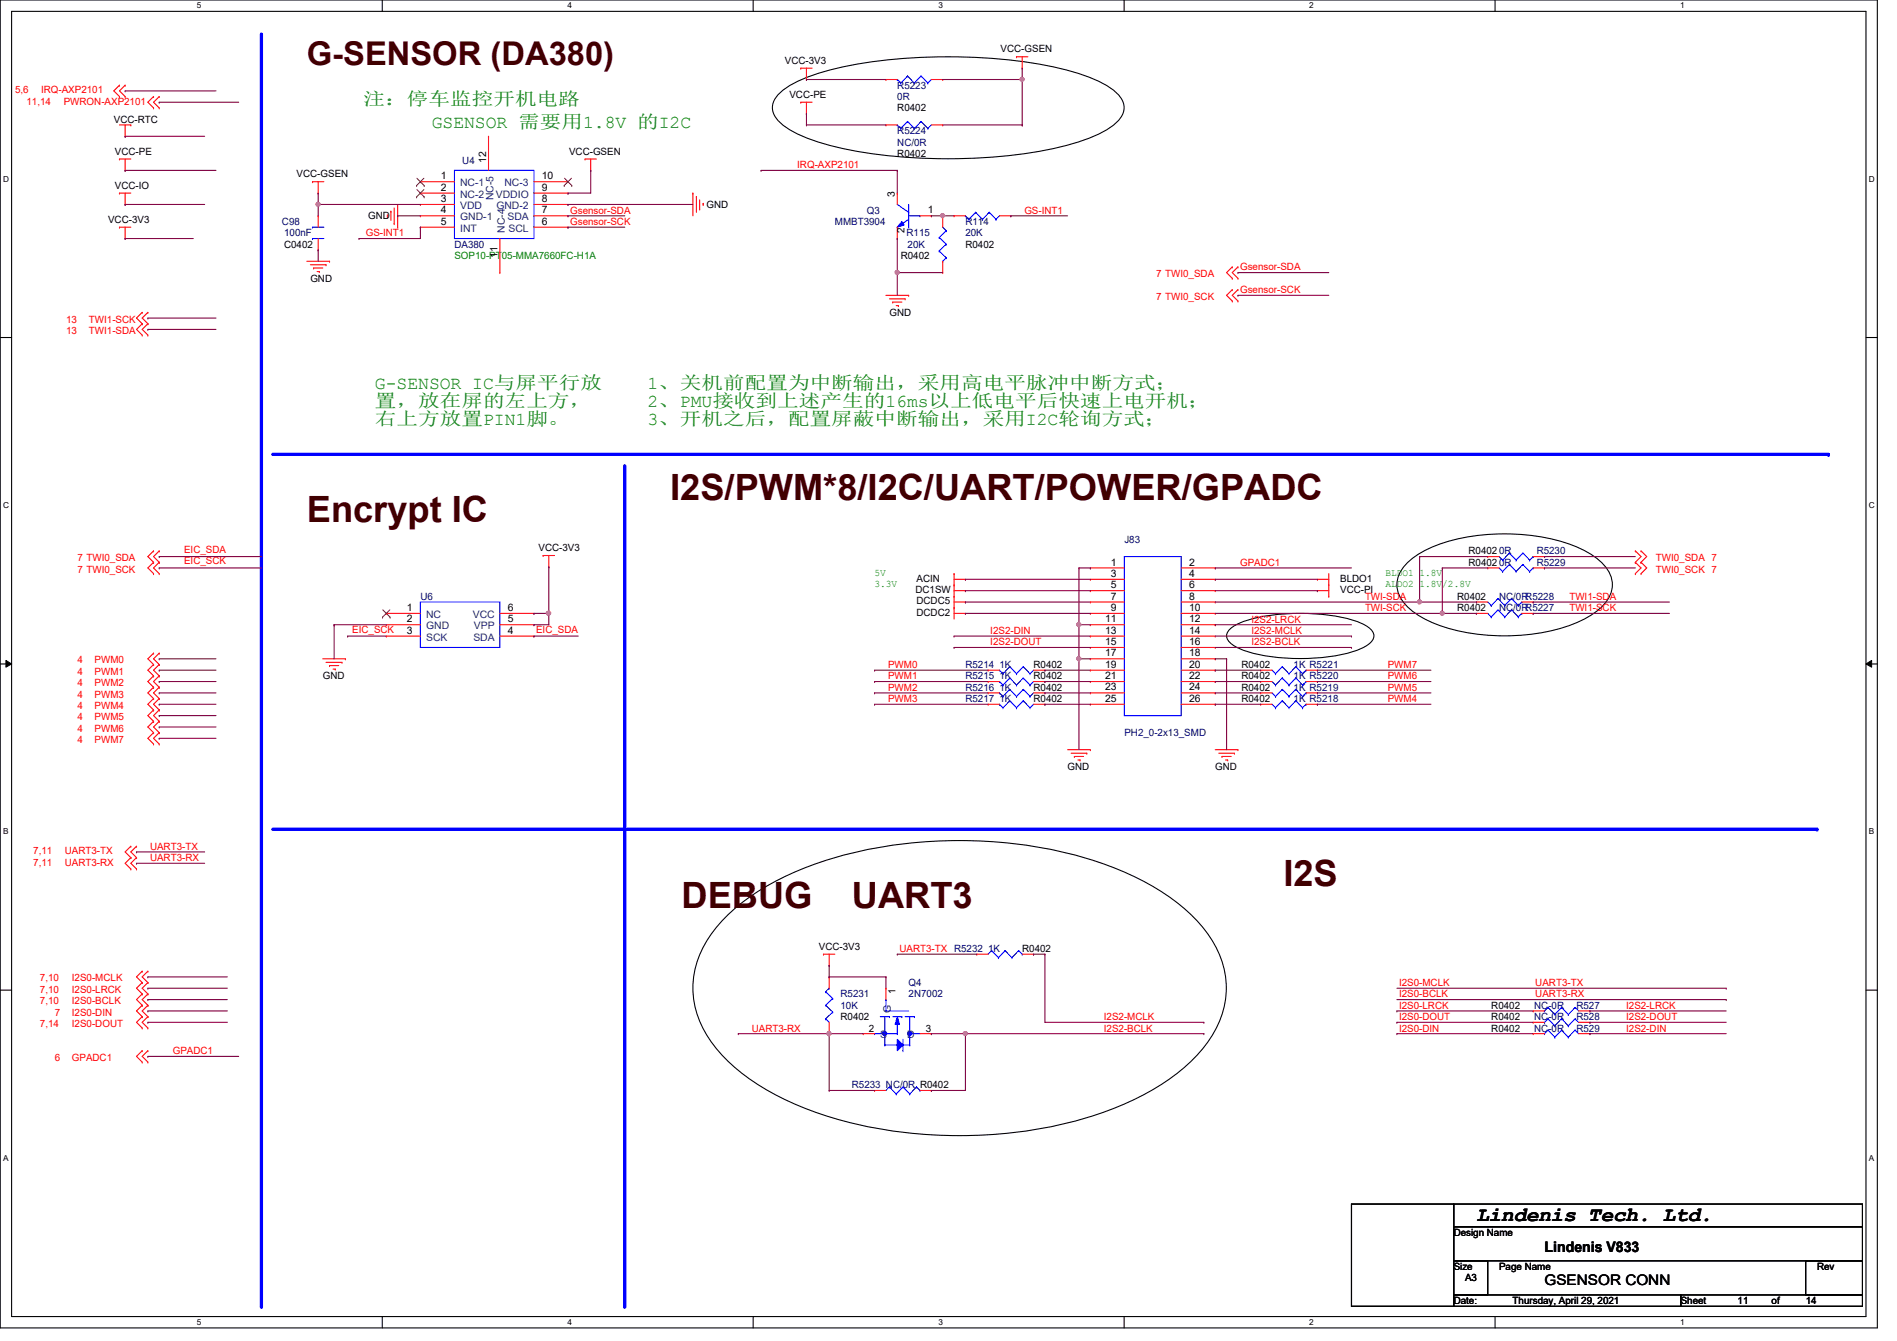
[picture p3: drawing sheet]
<svg xmlns="http://www.w3.org/2000/svg" width="297mm" height="210mm" viewBox="0 0 297 210" stroke-linecap="round" stroke-linejoin="round" font-family="sans-serif">
<path d="M0 0h294v207.9h-294zM1.8 1.8h290.4v204.3h-290.4z" fill="none" stroke="#000" stroke-width=".17"/>
<g fill="#fff">
<path d="M30.8 .2h.7v1.4h-.7z"/>
<path d="M30.8 206.2h.7v1.4h-.7z"/>
</g>
<path d="M59.9 0v1.8M59.9 206.1v1.8" fill="none" stroke="#000" stroke-width=".17"/>
<g fill="#fff">
<path d="M88.9 .2h.6v1.4h-.6z"/>
<path d="M88.9 206.2h.6v1.4h-.6z"/>
</g>
<path d="M117.9 0v1.8M117.9 206.1v1.8" fill="none" stroke="#000" stroke-width=".17"/>
<g fill="#fff">
<path d="M146.9 .2h.7v1.4h-.7z"/>
<path d="M146.9 206.2h.7v1.4h-.7z"/>
</g>
<path d="M176 0v1.8M176 206.1v1.8" fill="none" stroke="#000" stroke-width=".17"/>
<g fill="#fff">
<path d="M205 .2h.7v1.4h-.7z"/>
<path d="M205 206.2h.7v1.4h-.7z"/>
</g>
<path d="M234.1 0v1.8M234.1 206.1v1.8" fill="none" stroke="#000" stroke-width=".17"/>
<g fill="#fff">
<path d="M263.1 .2h.7v1.4h-.7z"/>
<path d="M263.1 206.2h.7v1.4h-.7z"/>
<path d="M.5 27.3h.9v1.4h-.9z"/>
<path d="M292.6 27.3h.9v1.4h-.9z"/>
<path d="M.5 78.4h.9v1.4h-.9z"/>
<path d="M292.6 78.4h.9v1.4h-.9z"/>
</g>
<path d="M0 52.8h1.8M292.2 52.8h1.8" fill="none" stroke="#000" stroke-width=".17"/>
<g fill="#fff">
<path d="M.5 129.5h.8v1.4h-.8z"/>
<path d="M292.6 129.5h.9v1.4h-.9z"/>
</g>
<path d="M0 103.9h1.8M292.2 103.9h1.8" fill="none" stroke="#000" stroke-width=".17"/>
<path d="M.9 103.4l.9 .5-.9 .5zM292.2 103.9l.9-.5v1z" fill="#000"/>
<path d="M.9 103.4l.9 .5-.9 .5zM292.2 103.9l.9-.5v1z" fill="none" stroke="#000" stroke-width=".16"/>
<g fill="#fff">
<path d="M.5 180.5h.8v1.4h-.8z"/>
<path d="M292.6 180.5h.9v1.4h-.9z"/>
</g>
<path d="M0 155h1.8M292.2 155h1.8" fill="none" stroke="#000" stroke-width=".17"/>
<path d="M40.9 5.3v199.2" fill="none" stroke="#00f" stroke-width=".51"/>
<circle cx="40.9" cy="204.5" r=".25" fill="#00f"/>
<path d="M42.7 129.8h241.8" fill="none" stroke="#00f" stroke-width=".51"/>
<circle cx="284.5" cy="129.8" r=".25" fill="#00f"/>
<path d="M42.7 71.1h243.6" fill="none" stroke="#00f" stroke-width=".51"/>
<circle cx="286.3" cy="71.1" r=".25" fill="#00f"/>
<path d="M97.8 72.9v131.6" fill="none" stroke="#00f" stroke-width=".51"/>
<circle cx="97.8" cy="204.5" r=".25" fill="#00f"/>
<path d="M121.9 14.7a16.4 16.4 0 0 1 7.1-3.5 81.6 81.6 0 0 1 29.1-1.8 45 45 0 0 1 14.2 3.4 7 7 0 0 1 3.6 3.3 2.81 2.81 0 0 1-.9 2.9 16.5 16.5 0 0 1-7.1 3.5 81 81 0 0 1-29 1.8 44.7 44.7 0 0 1-14.2-3.4 7 7 0 0 1-3.6-3.3 2.81 2.81 0 0 1 .8-2.9zM192.5 98.6a10.1 10.1 0 0 1 5.3-2.1 32.3 32.3 0 0 1 14.9 .9 4 4 0 0 1 2.3 1.6 1.52 1.52 0 0 1-.8 1.9 18.8 18.8 0 0 1-9.1 2.1 28 28 0 0 1-10.6-1.3 4.1 4.1 0 0 1-2.3-1.7l-.1-.5 .1-.5zM220.2 88.2a18.2 18.2 0 0 1 10.1-4.2 32.2 32.2 0 0 1 16.6 1.6 9.6 9.6 0 0 1 5.2 4.2 4.3 4.3 0 0 1-1.1 5 18.3 18.3 0 0 1-10.1 4.3 31.8 31.8 0 0 1-16.6-1.6 9.6 9.6 0 0 1-5.2-4.3 4.3 4.3 0 0 1 1.1-5zM113.3 143.9a37.5 37.5 0 0 1 15.1-8.9 71.8 71.8 0 0 1 43.7 0 37.6 37.6 0 0 1 15.1 8.9 15 15 0 0 1 4.7 12.4 16.9 16.9 0 0 1-6.1 10.4 41.8 41.8 0 0 1-16.1 8.4 72 72 0 0 1-41.3-.8 37.5 37.5 0 0 1-15.1-8.9 14.8 14.8 0 0 1-4.4-14 16.8 16.8 0 0 1 4.4-7.5zM211.6 188.5h16v16h-16zM227.6 188.5h64v3.5h-64zM227.6 192h64v5.4h-64zM227.6 197.4h5.4v5.3h-5.4zM282.7 197.4h8.9v5.3h-8.9zM227.6 202.7h35.6v1.8h-35.6zM263.2 202.7h28.4v1.8h-28.4z" fill="none" stroke="#000" stroke-width=".17"/>
<g fill="none" stroke="#f00" stroke-width=".17">
<path d="M18.7 15.1h.1M18.7 13.3h.1M18.7 19.6h1.8M18.7 13.3l-.9 .9 .9 .9M19.6 15.1h.1M19.6 13.3h.1M19.6 19.6v1.7M19.6 13.3l-.9 .9 .9 .9M20.5 19.6h.1M24 16.9h.1M24 15.1h.1M24 15.1l-.8 .9 .8 .9"/>
<path d="M24.9 16.9h.1M24.9 15.1h.1M24.9 15.1l-.9 .9 .9 .9M125.4 10.7h.1M125.4 16h.1M125.4 10.7h1.8M125.4 16h1.8M126.3 12.4h.1M126.3 17.8h.1M126.3 10.7v1.7M126.3 16v1.8M138.7 19.6h.1"/>
<path d="M138.7 19.6h1.8M145.8 19.6h1.8M147.6 19.6h.1M159.2 8.9h.1M159.2 8.9h1.7M160.1 10.7h.1M160.1 8.9v1.8M18.7 35.6h.1M18.7 30.2h.1M18.7 24.9h.1M18.7 24.9h1.8M18.7 35.6h1.8"/>
<path d="M18.7 30.2h1.8M19.6 21.3h.1M19.6 37.3h.1M19.6 32h.1M19.6 26.7h.1M19.6 24.9v1.8M19.6 30.2v1.8M19.6 35.6v1.7M48.9 28.4h.1M48.9 28.4h1.8M49.8 30.2h.1M49.8 39.1h.1"/>
<path d="M49.8 33.8h.1M49.8 28.4v1.8M49.8 33.8v1.8M49.8 37.3v1.8M60.7 34h.1M60.7 33.6v.4M61.2 33.1h.1M61.2 33.1v1.4M61.7 35h.1M61.7 32.6v2.4M62.3 35.6h.1M62.3 32v3.6"/>
<path d="M65.8 28.4h.1M65.8 30.2h.1M65.8 32h.1M65.8 33.8h.1M65.8 35.6h.1M65.8 28.4h5.4M65.8 35.6h5.4M65.8 30.2h5.4M65.8 32h5.4M65.8 33.8h5.4M76.5 21.3h.1M76.5 21.3v5.4"/>
<path d="M78.3 37.3v5.4M83.6 28.4h5.3M83.6 35.6h5.3M83.6 30.2h5.3M83.6 32h5.3M83.6 33.8h5.3M88.9 32h.1M88.9 33.8h.1M88.9 35.6h.1M88.9 30.2h.1M88.9 28.4h.1M91.6 24.9h.1"/>
<path d="M91.6 24.9h1.8M92.5 26.7h.1M92.5 24.9v1.8M108.5 30.2h.1M108.5 30.2v3.6M109 30.8h.1M109 30.8v2.4M109.6 32.7h.1M109.6 31.3v1.4M110.1 31.8h.1M110.1 31.8v.4M147.6 33.8h.1"/>
<path d="M147.6 33.8v1.8M22.3 48.9h.1M22.3 50.7h.1M22.3 52.5h.1M22.3 48.9l-.9 .9 .9 .9M22.3 50.7l-.9 .9 .9 .9M23.2 48.9h.1M23.2 50.7h.1M23.2 52.5h.1M23.2 48.9l-.9 .9 .9 .9M23.2 50.7l-.9 .9 .9 .9M48 40.9h3.6"/>
<path d="M48.6 41.4h2.5M49.1 42h.1M49.1 42h1.4M49.7 42.5h.3M50 42.5h.1M51.1 41.4h.1M51.6 40.9h.1M78.3 42.7h.1M138.7 46.2h3.6M139.3 46.8h2.4M139.8 47.3h.1M139.8 47.3h1.4"/>
<path d="M140.3 47.8h.4M140.7 47.8h.1M141.7 46.8h.1M142.3 46.2h.1M147.6 42.7h.1M147.6 40.9v1.8M193 41.8h.1M193 43.6h.1M193 45.3h.1M193 47.1h.1M193 41.8l-.9 .9 .9 .9M193 45.3l-.9 .9 .9 .9"/>
<path d="M193.8 41.8h.1M193.8 43.6h.1M193.8 45.3h.1M193.8 47.1h.1M193.8 41.8l-.8 .9 .8 .9M193.8 45.3l-.8 .9 .8 .9M24 86.2h.1M24 88h.1M24 89.8h.1M24 86.2l-.8 .9 .8 .9M24 88l-.8 .9 .8 .9M24.9 86.2h.1"/>
<path d="M24.9 88h.1M24.9 89.8h.1M24.9 86.2l-.9 .9 .9 .9M24.9 88l-.9 .9 .9 .9M60.5 96h.1M60.5 97.8h.1M60.5 99.6h.1M60.5 96h5.3M60.5 97.8h5.3M60.5 99.6h5.3M78.3 96h5.3M78.3 97.8h5.3"/>
<path d="M78.3 99.6h5.3M83.6 99.6h.1M83.6 97.8h.1M83.6 96h.1M85 87h.1M85 87h1.8M85.9 88.7h.1M85.9 87v1.7M149.4 95.1h.1M149.4 93.3h.1M149.4 91.6h.1M149.4 89.8h.1"/>
<path d="M149.4 96h1.8M149.4 89.8v7.1M149.4 94.2h1.8M149.4 90.7h1.8M149.4 92.5h1.8M151.2 96h.1M151.2 94.2h.1M151.2 92.5h.1M151.2 90.7h.1M206.3 90.7h.1M206.3 92.5h.1M206.3 90.7h1.8"/>
<path d="M206.3 92.5h1.8M208.1 91.6h.1M208.1 93.3h.1M208.1 89.8v3.5M231.2 94.2h.1M231.2 94.2h1.8M233 88.9h.1M233 88.9h1.7M238.3 94.2h1.8M240.1 94.2h.1M240.1 88.9h1.7M241.8 88.9h.1"/>
<path d="M256.1 86.2h.1M256.1 88h.1M256.1 89.8h.1M256.1 86.2l.9 .9-.9 .9M256.1 88l.9 .9-.9 .9M257 86.2h.1M257 88h.1M257 89.8h.1M257 86.2l.8 .9-.8 .9M257 88l.8 .9-.8 .9M24 102.2h.1M24 104h.1"/>
<path d="M24 105.8h.1M24 107.6h.1M24 109.3h.1M24 111.1h.1M24 112.9h.1M24 114.7h.1M24 116.5h.1M24 102.2l-.8 .9 .8 .9M24 104l-.8 .9 .8 .9M24 105.8l-.8 .9 .8 .9M24 107.6l-.8 .9 .8 .8M24 109.3l-.8 .9 .8 .9"/>
<path d="M24 111.1l-.8 .9 .8 .9M24 112.9l-.8 .9 .8 .9M24 114.7l-.8 .9 .8 .9M24.9 102.2h.1M24.9 104h.1M24.9 105.8h.1M24.9 107.6h.1M24.9 109.3h.1M24.9 111.1h.1M24.9 112.9h.1M24.9 114.7h.1M24.9 116.5h.1"/>
<path d="M24.9 102.2l-.9 .9 .9 .9M24.9 104l-.9 .9 .9 .9M24.9 105.8l-.9 .9 .9 .9M24.9 107.6l-.9 .9 .9 .8M24.9 109.3l-.9 .9 .9 .9M24.9 111.1l-.9 .9 .9 .9M24.9 112.9l-.9 .9 .9 .9M24.9 114.7l-.9 .9 .9 .9M50.5 103.1h3.6M51.1 103.7h2.4M51.6 104.2h.1M51.6 104.2h1.4"/>
<path d="M52.2 104.7h.3M52.5 104.7h.1M53.5 103.7h.1M54.1 103.1h.1M154.7 104.9h.1M154.7 108.5h.1M154.7 110.2h.1M154.7 106.7h.1M154.7 108.5h1.8M154.7 104.9h1.8M154.7 106.7h1.8M154.7 110.2h1.8"/>
<path d="M161.8 108.5h1.8M161.8 104.9h1.8M161.8 106.7h1.8M161.8 110.2h1.8M163.6 104.9h.1M163.6 108.5h.1M163.6 110.2h.1M163.6 106.7h.1M167.2 117.3h3.5M167.7 117.9h2.5M168.2 118.4h.1M168.2 118.4h1.5"/>
<path d="M168.8 119h.3M169.1 119h.1M170.2 117.9h.1M170.7 117.3h.1M190.3 117.3h3.5M190.8 117.9h2.5M191.3 118.4h.1M191.3 118.4h1.5M191.9 119h.3M192.2 119h.1M193.3 117.9h.1M193.8 117.3h.1"/>
<path d="M197.4 108.5h.1M197.4 104.9h.1M197.4 106.7h.1M197.4 110.2h.1M197.4 108.5h1.8M197.4 104.9h1.8M197.4 106.7h1.8M197.4 110.2h1.8M204.5 108.5h1.8M204.5 104.9h1.8M204.5 106.7h1.8M204.5 110.2h1.8"/>
<path d="M206.3 108.5h.1M206.3 104.9h.1M206.3 106.7h.1M206.3 110.2h.1M20.5 134.2h.1M20.5 132.5h.1M20.5 136h.1M20.5 132.5l-.9 .8 .9 .9M20.5 134.2l-.9 .9 .9 .9M21.4 134.2h.1M21.4 132.5h.1M21.4 136h.1"/>
<path d="M21.4 132.5l-.9 .8 .9 .9M21.4 134.2l-.9 .9 .9 .9M22.3 155.6h.1M22.3 157.4h.1M22.3 153.8h.1M22.3 152h.1M22.3 159.1h.1M22.3 155.6l-.9 .9 .9 .9M22.3 153.8l-.9 .9 .9 .9M22.3 152l-.9 .9 .9 .9M22.3 159.1l-.9 .9 .9 .9M22.3 157.4l-.9 .8 .9 .9"/>
<path d="M23.2 155.6h.1M23.2 157.4h.1M23.2 153.8h.1M23.2 152h.1M23.2 159.1h.1M23.2 155.6l-.9 .9 .9 .9M23.2 153.8l-.9 .9 .9 .9M23.2 152l-.9 .9 .9 .9M23.2 159.1l-.9 .9 .9 .9M23.2 157.4l-.9 .8 .9 .9M128.9 149.4h.1M128.9 149.4h1.8"/>
<path d="M129.8 151.1h.1M129.8 149.4v1.7M152.9 149.4h.1M152.9 149.4h1.8M160.1 149.4h1.7M161.8 149.4h.1M240.1 158.2h.1M240.1 158.2h1.7M247.2 158.2h1.8M249 158.2h.1M22.3 160.9h.1M22.3 164.5h.1"/>
<path d="M22.3 166.2h.1M22.3 164.5l-.9 .9 .9 .8M23.2 160.9h.1M23.2 164.5h.1M23.2 166.2h.1M23.2 164.5l-.9 .9 .9 .8M136.9 170.7h.1M136.9 170.7h1.8M144.1 170.7h1.7M145.8 170.7h.1M240.1 160h.1M240.1 161.8h.1"/>
<path d="M240.1 160h1.7M240.1 161.8h1.7M247.2 160h1.8M247.2 161.8h1.8M249 160h.1M249 161.8h.1"/>
</g>
<g fill="none" stroke="#00f" stroke-width=".17">
<path d="M140.5 19.6h.1M140.5 19.6l.6 .5M142.1 19h.1M142.1 19l1.1 1.1M142.1 19l-1 1.1M144.2 19h.1M144.2 19l1.1 1.1M144.2 19l-1 1.1M145.8 19.6l-.5 .5M48.9 37.3h.1M48.9 35.6h.1M48.9 37.3h1.8"/>
<path d="M48.9 35.6h1.8M71.2 26.7h12.4v10.6h-12.4zM140.5 35.6h.1M140.5 32l1.8 1.2M141.1 20.1h.1M142.3 33.2h.1M142.3 35.6h.1M142.3 34.3l-1.8 1.3M142.3 32v3.6M142.3 33.8h1.8M143.2 20.1h.1M144.1 33.8h.1"/>
<path d="M145.3 20.1h.1M147.1 37.2h.1M147.1 39.3h.1M147.1 37.2l1.1 1M147.1 39.3l1.1 1M147.6 35.6l.6 .5M148.2 36.1h.1M148.2 38.2h.1M148.2 36.1l-1.1 1.1M148.2 38.2l-1.1 1.1M147.6 40.9h.1M148.2 40.3h.1"/>
<path d="M148.2 40.3l-.6 .6M65.8 94.2h12.5v7.1h-12.5zM233 94.2l.5 .6M233.5 94.8h.1M234.6 93.7h.1M234.6 93.7l-1.1 1.1M234.6 93.7l1 1.1M234.7 88.9l.6 .6M235.3 89.5h.1M235.6 94.8h.1M236.3 88.3h.1M236.3 88.3l-1 1.2"/>
<path d="M236.3 88.3l1.1 1.2M236.7 93.7h.1M236.7 93.7l-1.1 1.1M236.7 93.7l1 1.1M237.4 89.5h.1M237.7 94.8h.1M238.3 94.2h.1M238.3 94.2l-.6 .6M238.5 88.3h.1M238.5 88.3l-1.1 1.2M238.5 88.3l1 1.2M239.5 89.5h.1"/>
<path d="M240.1 88.9h.1M240.1 88.9l-.6 .6M156.5 104.9h.1M156.5 108.5h.1M156.5 110.2h.1M156.5 106.7h.1M156.5 104.9l.6 .6M156.5 108.5l.6 .5M156.5 110.2l.6 .6M156.5 106.7l.6 .5M157.1 105.5h.1M157.1 109h.1"/>
<path d="M157.1 110.8h.1M157.1 107.2h.1M158.1 104.4h.1M158.1 107.9h.1M158.1 109.7h.1M158.1 106.1h.1M158.1 104.4l1.1 1.1M158.1 104.4l-1 1.1M158.1 107.9l1.1 1.1M158.1 107.9l-1 1.1M158.1 109.7l1.1 1.1M158.1 109.7l-1 1.1"/>
<path d="M158.1 106.1l1.1 1.1M158.1 106.1l-1 1.1M159.2 105.5h.1M159.2 109h.1M159.2 110.8h.1M159.2 107.2h.1M160.2 104.4h.1M160.2 107.9h.1M160.2 109.7h.1M160.2 106.1h.1M160.2 104.4l1.1 1.1M160.2 104.4l-1 1.1"/>
<path d="M160.2 107.9l1.1 1.1M160.2 107.9l-1 1.1M160.2 109.7l1.1 1.1M160.2 109.7l-1 1.1M160.2 106.1l1.1 1.1M160.2 106.1l-1 1.1M161.3 105.5h.1M161.3 109h.1M161.3 110.8h.1M161.3 107.2h.1M161.8 104.9l-.5 .6M161.8 108.5l-.5 .5"/>
<path d="M161.8 110.2l-.5 .6M161.8 106.7l-.5 .5M199.2 108.5l.5 .5M199.2 104.9l.5 .6M199.2 106.7l.5 .5M199.2 110.2l.5 .6M199.7 109h.1M199.7 105.5h.1M199.7 107.2h.1M199.7 110.8h.1M200.8 107.9h.1M200.8 104.4h.1"/>
<path d="M200.8 106.1h.1M200.8 109.7h.1M200.8 107.9l-1.1 1.1M200.8 107.9l1 1.1M200.8 104.4l-1.1 1.1M200.8 104.4l1 1.1M200.8 106.1l-1.1 1.1M200.8 106.1l1 1.1M200.8 109.7l-1.1 1.1M200.8 109.7l1 1.1M201.8 109h.1M201.8 105.5h.1"/>
<path d="M201.8 107.2h.1M201.8 110.8h.1M202.9 107.9h.1M202.9 104.4h.1M202.9 106.1h.1M202.9 109.7h.1M202.9 106.1l-1.1 1.1M202.9 107.9l-1.1 1.1M202.9 107.9l1.1 1.1M202.9 104.4l-1.1 1.1M202.9 104.4l1.1 1.1M202.9 106.1l1.1 1.1"/>
<path d="M202.9 109.7l-1.1 1.1M202.9 109.7l1.1 1.1M204 109h.1M204 105.5h.1M204 107.2h.1M204 110.8h.1M204.5 108.5h.1M204.5 104.9h.1M204.5 106.7h.1M204.5 110.2h.1M204.5 104.9l-.5 .6M204.5 108.5l-.5 .5"/>
<path d="M204.5 106.7l-.5 .5M204.5 110.2l-.5 .6M155.3 148.8h.1M155.3 148.8l-.6 .6M155.3 148.8l1 1.1M156.3 149.9h.1M157.4 148.8h.1M157.4 148.8l-1.1 1.1M157.4 148.8l1.1 1.1M158.5 149.9h.1M159.5 148.8h.1M159.5 148.8l-1 1.1"/>
<path d="M159.5 148.8l.6 .6M160.1 149.4h.1M241.8 158.2h.1M242.4 157.7h.1M242.4 159.5h.1M242.4 157.7l1.1 1.1M242.4 157.7l-.6 .5M242.4 159.5l1.1 1.1M242.4 159.5l-.6 .5M243.5 158.8h.1M244.5 157.7h.1M244.5 159.5h.1"/>
<path d="M244.5 157.7l1.1 1.1M244.5 157.7l-1 1.1M244.5 159.5l1.1 1.1M244.5 159.5l-1 1.1M245.6 158.8h.1M246.6 157.7h.1M246.6 159.5h.1M246.6 157.7l.6 .5M246.6 157.7l-1 1.1M246.6 159.5l.6 .5M246.6 159.5l-1 1.1M139.3 170.1h.1"/>
<path d="M139.3 170.1l-.6 .6M139.3 170.1l1 1.1M140.3 171.2h.1M141.4 170.1h.1M141.4 170.1l-1.1 1.1M141.4 170.1l1 1.1M142.4 171.2h.1M143.5 170.1h.1M143.5 170.1l-1.1 1.1M143.5 170.1l.6 .6M144.1 170.7h.1M241.8 160h.1"/>
<path d="M241.8 161.8h.1M242.4 161.2h.1M242.4 161.2l1.1 1.1M242.4 161.2l-.6 .6M243.5 160.6h.1M243.5 162.3h.1M244.5 161.2h.1M244.5 161.2l1.1 1.1M244.5 161.2l-1 1.1M245.6 160.6h.1M245.6 162.3h.1M246.6 161.2h.1"/>
<path d="M246.6 161.2l.6 .6M246.6 161.2l-1 1.1"/>
</g>
<g fill="none" stroke="#804000" stroke-width=".16">
<path d="M65.2 29h.1M65.2 30.8h.1M65.3 27.9l1.1 1.1M65.3 29.7l1.1 1.1M66.4 27.9l-1.2 1.1M66.4 29.7l-1.2 1.1M66.4 29h.1M66.4 30.8h.1M88.3 29h.1M88.4 27.9l1.1 1.1M89.5 27.9l-1.2 1.1M89.5 29h.1"/>
<path d="M59.9 96.6h.1M59.9 95.5l1.2 1.1M61 95.5l-1.1 1.1M61.1 96.6h.1"/>
</g>
<path d="M141.2 34.7l.4 .5-1.1 .4z" fill="#00f"/>
<g fill="none" stroke="#00f" stroke-width=".17">
<path d="M140.5 12.4h.1M140.5 12.4l.6 .6M141.1 13h.1M142.1 11.9h.1M142.1 11.9l1.1 1.1M142.1 11.9l-1 1.1M143.2 13h.1M144.2 11.9h.1M144.2 11.9l1.1 1.1M144.2 11.9l-1 1.1M145.3 13h.1M145.8 12.4l-.5 .6"/>
<path d="M141.2 34.7l.4 .5-1.1 .4z"/>
</g>
<path d="M138.7 12.4h.1M138.7 12.4h1.8M145.8 12.4h1.8M147.6 12.4h.1M140.5 30.2h.1M140.5 37.3h.1M140.5 30.2v1.8M140.5 35.6v1.7M144.1 33.8h1.7M145.8 33.8h.1" fill="none" stroke="#f00" stroke-width=".17"/>
<path d="M140.5 162.7l.9 .9-.9 .9z" fill="#00f"/>
<g fill="none" stroke="#00f" stroke-width=".17">
<path d="M137.8 159.1h1.5M138.6 159.1v4.5M138.7 158.2h.1M138.7 156.5h.1M138.7 158.2h3.6M138.7 156.5v1.7M139.3 159.1h.1M139.8 159.1h1.4M141.2 159.1h.1M141.7 159.1h1.5M142.4 159.1h.1M142.4 159.1v4.5"/>
<path d="M143.2 159.1h.1M136.9 161.8h.1M136.9 161.8h3.6M138.6 163.6h.1M138.6 163.6h1.9M140.5 162.7l.9 .9-.9 .9zM140.5 163.6h.1M140.5 161.8h.1M140.5 160v1.8M141.4 164.5h.1M141.4 162.7v1.8M141.4 163.6h1"/>
<path d="M142.4 163.6h.1M142.4 161.8h.1M142.4 161.8h1.7"/>
</g>
<path d="M140.5 159.1l.3 1.3h-.6z" fill="#00f"/>
<path d="M140.5 159.1l.3 1.3h-.6z" fill="none" stroke="#00f" stroke-width=".17"/>
<circle cx="142.5" cy="161.8" r=".33" fill="#00f"/>
<circle cx="142.5" cy="161.8" r=".33" fill="none" stroke="#00f" stroke-width=".17"/>
<circle cx="138.5" cy="161.8" r=".33" fill="#00f"/>
<g fill="none" stroke="#00f" stroke-width=".17">
<path d="M151.2 33.8h.1M151.2 33.8l.5 .5M151.7 34.3h.1M152.8 33.2h.1M152.8 33.2l1 1.1M152.8 33.2l-1.1 1.1M153.8 34.3h.1M154.9 33.2h.1M154.9 33.2l1.1 1.1M154.9 33.2l-1.1 1.1M156 34.3h.1M156.5 33.8l-.5 .5"/>
<path d="M176.1 87.1h8.9v24.9h-8.9zM233 96l.5 .6M233.5 96.6h.1M234.6 95.5h.1M234.6 95.5l-1.1 1.1M234.6 95.5l1 1.1M234.7 87.1l.6 .6M235.3 87.7h.1M235.6 96.6h.1M236.3 86.6h.1M236.3 86.6l-1 1.1M236.3 86.6l1.1 1.1"/>
<path d="M236.7 95.5h.1M236.7 95.5l-1.1 1.1M236.7 95.5l1 1.1M237.4 87.7h.1M237.7 96.6h.1M238.3 96h.1M238.3 96l-.6 .6M238.5 86.6h.1M238.5 86.6l-1.1 1.1M238.5 86.6l1 1.1M239.5 87.7h.1M240.1 87.1h.1"/>
<path d="M240.1 87.1l-.6 .6M129.3 159.5h.1M129.3 157.4h.1M129.3 155.2h.1M129.3 159.5l.5 .5M129.3 157.4l1.1 1M129.3 155.2l1.1 1.1M129.8 154.7h.1M129.8 154.7l-.5 .5M130.4 158.4h.1M130.4 156.3h.1M130.4 158.4l-1.1 1.1"/>
<path d="M130.4 156.3l-1.1 1.1"/>
<circle cx="138.5" cy="161.8" r=".33"/>
</g>
<g fill="none" stroke="#f00" stroke-width=".17">
<path d="M149.4 33.8h.1M149.4 33.8h1.8M156.5 33.8h1.8M158.3 33.8h.1M170.7 88.9h.1M170.7 90.7h.1M170.7 92.5h.1M170.7 94.2h.1M170.7 96h.1M170.7 97.8h.1M170.7 99.6h.1M170.7 96h5.4"/>
<path d="M170.7 88.9h5.4M170.7 90.7h5.4M170.7 92.5h5.4M170.7 94.2h5.4M170.7 97.8h5.4M170.7 99.6h5.4M185 96h5.3M185 88.9h5.3M185 90.7h5.3M185 92.5h5.3M185 94.2h5.3M185 97.8h5.3"/>
<path d="M185 99.6h5.3M190.3 88.9h.1M190.3 90.7h.1M190.3 92.5h.1M190.3 94.2h.1M190.3 96h.1M190.3 97.8h.1M190.3 99.6h.1M231.2 96h.1M231.2 96h1.8M233 87.1h.1M233 87.1h1.7"/>
<path d="M238.3 96h1.8M240.1 96h.1M240.1 87.1h1.7M241.8 87.1h.1M170.7 101.3h.1M170.7 103.1h.1M170.7 104.9h.1M170.7 106.7h.1M170.7 108.5h.1M170.7 110.2h.1M170.7 101.3h5.4M170.7 103.1h5.4"/>
<path d="M170.7 104.9h5.4M170.7 106.7h5.4M170.7 108.5h5.4M170.7 110.2h5.4M185 101.3h5.3M185 103.1h5.3M185 104.9h5.3M185 106.7h5.3M185 108.5h5.3M185 110.2h5.3M190.3 101.3h.1M190.3 103.1h.1"/>
<path d="M190.3 104.9h.1M190.3 106.7h.1M190.3 108.5h.1M190.3 110.2h.1M129.8 152.9h.1M129.8 152.9v1.8M138.7 154.7h.1M138.7 154.7v1.8M129.8 161.8h.1M129.8 160v1.8M135.2 161.8h.1M135.2 161.8h1.7"/>
<path d="M144.1 161.8h1.7M145.8 161.8h.1"/>
</g>
<path d="M140.5 37.3h.1M140.5 37.3v5.4" fill="none" stroke="#800040" stroke-width=".17"/>
<circle cx="140.5" cy="42.6" r=".32" fill="#f0f"/>
<circle cx="140.5" cy="42.6" r=".32" fill="none" stroke="#f0f" stroke-width=".17"/>
<path d="M49.8 32h.1M49.8 32h16M56.2 37.3h.1M56.2 37.3h9.6M88.9 30.2h.1M88.9 30.2h3.6M119.2 26.7h.1M119.2 26.7h21.3" fill="none" stroke="#800040" stroke-width=".17"/>
<circle cx="49.8" cy="32" r=".32" fill="#f0f"/>
<circle cx="49.8" cy="32" r=".32" fill="none" stroke="#f0f" stroke-width=".17"/>
<g fill="none" stroke="#800040" stroke-width=".17">
<path d="M49.8 39.1h.1M49.8 32h.1M49.8 30.2h.1M49.8 30.2v3.6M49.8 39.1v1.8M62.3 33.8h.1M62.3 33.8h3.5M65.8 35.6h.1M65.8 35.6v1.7M88.9 35.6h.1M88.9 33.8h.1M88.9 32h.1"/>
<path d="M88.9 33.8h8.9M88.9 35.6h8.9M88.9 32h19.6M92.5 26.7h.1M92.5 26.7v3.5M140.5 26.7h.1M140.5 26.7v3.5M145.8 33.8h.1M145.8 33.8h3.6M147.6 33.8h.1M158.3 33.8h.1M158.3 33.8h8.9"/>
</g>
<circle cx="147.6" cy="33.8" r=".32" fill="#f0f"/>
<circle cx="147.6" cy="33.8" r=".32" fill="none" stroke="#f0f" stroke-width=".17"/>
<g fill="none" stroke="#800040" stroke-width=".17">
<path d="M19.6 14.2h.1M19.6 14.2h14.2M19.6 21.3h.1M19.6 37.3h.1M19.6 32h.1M19.6 26.7h.1M19.6 21.3h12.4M19.6 37.3h10.7M19.6 32h12.4M19.6 26.7h14.2M23.2 51.6h.1M23.2 49.8h.1"/>
<path d="M23.2 51.6h10.6M23.2 49.8h10.6M140.5 42.7h.1M140.5 42.7v3.5M140.5 42.7h7.1M85.9 88.7h.1M85.9 88.7v7.3"/>
</g>
<circle cx="85.9" cy="96" r=".33" fill="#f0f"/>
<circle cx="85.9" cy="96" r=".33" fill="none" stroke="#f0f" stroke-width=".17"/>
<g fill="none" stroke="#800040" stroke-width=".17">
<path d="M24.9 16h.1M24.9 16h12.5M24.9 87.1h.1M24.9 88.9h.1M24.9 87.1h16M24.9 88.9h16M52.3 97.8h.1M52.3 97.8v5.3M52.3 97.8h8.2M54.4 99.6h.1M54.4 99.6h6.1M83.6 96h.1"/>
<path d="M83.6 99.6h.1M83.6 97.8h.1M83.6 96h2.3M83.6 99.6h6.9M85.9 96h.1M85.9 96v1.8h-2.3M24.9 113.8h.1M24.9 106.7h.1M24.9 108.5h.1M24.9 110.2h.1M24.9 112h.1M24.9 115.6h.1"/>
<path d="M24.9 104.9h.1M24.9 103.1h.1M24.9 113.8h8.9M24.9 106.7h8.9M24.9 108.5h8.9M24.9 110.2h8.9M24.9 112h8.9M24.9 115.6h8.9M24.9 104.9h8.9M24.9 103.1h8.9M136.9 104.9h.1M136.9 106.7h.1"/>
<path d="M136.9 108.5h.1M136.9 110.2h.1M136.9 106.7h17.8M136.9 108.5h17.8M136.9 110.2h17.8M136.9 104.9h17.8M163.6 104.9h.1M163.6 106.7h.1M163.6 108.5h.1M163.6 110.2h.1M163.6 106.7h7.1M163.6 108.5h7.1"/>
<path d="M163.6 110.2h7.1M163.6 104.9h7.1M168.9 103.1h.1M168.9 103.1h1.8M168.9 103.1v14.2M190.3 104.9h.1M190.3 106.7h.1M190.3 108.5h.1M190.3 110.2h.1M190.3 106.7h7.1M190.3 108.5h7.1M190.3 110.2h7.1"/>
<path d="M190.3 104.9h7.1M192.1 103.1h.1M192.1 103.1v14.2M21.4 135.1h.1M21.4 133.3h.1M21.4 135.1h10.6M21.4 133.3h10.6M23.2 156.5h.1M23.2 154.7h.1M23.2 152.9h.1M23.2 158.2h.1M23.2 154.7h12.4"/>
<path d="M23.2 158.2h12.4M23.2 156.5h12.4M23.2 152.9h12.4M218.7 158.2h.1M218.7 154.7h51.6M218.7 158.2h21.4M218.7 156.5h51.6M270.3 154.7h.1M270.3 156.5h.1M23.2 160h.1M23.2 160h12.4M218.7 161.8h.1"/>
<path d="M218.7 160h.1M218.7 161.8h21.4M218.7 160h21.4"/>
</g>
<circle cx="168.9" cy="103.1" r=".32" fill="#f0f"/>
<circle cx="168.9" cy="103.1" r=".32" fill="none" stroke="#f0f" stroke-width=".17"/>
<g fill="none" stroke="#800040" stroke-width=".17">
<path d="M126.3 19.6h.1M126.3 17.8h.1M126.3 12.4h.1M126.3 19.6h12.4M126.3 17.8v1.8M126.3 12.4h12.4M147.6 12.4h12.5M160.1 12.4h.1M149.4 99.6h.1M149.4 99.6h21.3M151.2 94.2h.1M151.2 96h.1"/>
<path d="M151.2 94.2h19.5M151.2 96h19.5M149.4 101.3h.1M149.4 101.3h21.3M190.3 103.1h.1M190.3 103.1h1.8M206.3 110.2h.1M206.3 106.7h.1M206.3 104.9h.1M206.3 108.5h.1M206.3 110.2h17.8M206.3 106.7h17.8"/>
<path d="M206.3 104.9h17.8M206.3 108.5h17.8M249 158.2h.1M249 158.2h21.3M249 161.8h.1M249 160h.1M249 161.8h21.3M249 160h21.3"/>
</g>
<circle cx="160" cy="12.4" r=".32" fill="#f0f"/>
<circle cx="160" cy="12.4" r=".32" fill="none" stroke="#f0f" stroke-width=".17"/>
<g fill="none" stroke="#800040" stroke-width=".17">
<path d="M147.6 19.6h12.5M160.1 19.6h.1M160.1 12.4h.1M160.1 10.7v8.9M193.8 42.7h.1M193.8 46.2h.1M193.8 42.7h14.3M193.8 46.2h14.3M190.3 94.2h32M222.3 94.2h.1M240.1 96h.1M240.1 94.2h.1"/>
<path d="M240.1 96h21.3M240.1 94.2h21.3M241.8 87.1h.1M241.8 88.9h.1M241.8 87.1h14.3M241.8 88.9h14.3"/>
</g>
<circle cx="222.3" cy="94.2" r=".32" fill="#f0f"/>
<circle cx="222.3" cy="94.2" r=".32" fill="none" stroke="#f0f" stroke-width=".17"/>
<path d="M190.3 96h35.5M225.8 96h.1" fill="none" stroke="#800040" stroke-width=".17"/>
<circle cx="225.8" cy="96" r=".32" fill="#f0f"/>
<circle cx="225.8" cy="96" r=".32" fill="none" stroke="#f0f" stroke-width=".17"/>
<g fill="none" stroke="#800040" stroke-width=".17">
<path d="M222.3 87.1h.1M222.3 94.2h.1M222.3 87.1h10.7M222.3 87.1v7.1M222.3 94.2h8.9M225.8 88.9h.1M225.8 96h.1M225.8 88.9h7.2M225.8 88.9v7.1M225.8 96h5.4M231.2 96h.1M231.2 94.2h.1"/>
<path d="M129.8 151.1h.1M129.8 151.1v1.8M140.5 149.4h.1M140.5 149.4h12.4M161.8 149.4h.1M161.8 149.4h1.8M163.6 149.4h.1M163.6 149.4v10.6h24.9M115.6 161.8h.1M115.6 161.8h14.2M145.8 161.8h.1M145.8 161.8h5.4"/>
<path d="M188.5 160h.1"/>
</g>
<circle cx="151.1" cy="161.8" r=".32" fill="#f0f"/>
<circle cx="151.1" cy="161.8" r=".32" fill="none" stroke="#f0f" stroke-width=".17"/>
<path d="M129.8 152.9h.1M129.8 152.9h8.9M138.7 152.9h.1M138.7 152.9v1.8M129.8 161.8h.1M129.8 161.8h5.4" fill="none" stroke="#800040" stroke-width=".17"/>
<circle cx="129.8" cy="161.8" r=".32" fill="#f0f"/>
<circle cx="129.8" cy="161.8" r=".32" fill="none" stroke="#f0f" stroke-width=".17"/>
<g fill="none" stroke="#800040" stroke-width=".17">
<path d="M151.2 92.5h.1M151.2 90.7h.1M151.2 90.7h19.5M151.2 92.5h19.5M168.9 97.8h.1M168.9 88.9h.1M168.9 97.8h1.8M168.9 88.9v14.2M190.3 97.8h.1M190.3 88.9h.1M190.3 90.7h.1M190.3 97.8h21.3"/>
<path d="M190.3 99.6h21.3M190.3 88.9h21.3M190.3 90.7h16M190.3 92.5h16M206.3 92.5h.1M211.6 99.6h.1M168.9 103.1h.1M190.3 101.3h21.3M211.6 101.3h.1M23.2 165.4h.1M23.2 165.4h14.2M129.8 170.7h.1"/>
<path d="M129.8 161.8h.1M129.8 170.7h7.1M129.8 161.8v8.9M145.8 170.7h.1M151.2 161.8h.1M151.2 161.8v8.9h-5.4M151.2 161.8h37.3M188.5 161.8h.1"/>
</g>
<circle cx="168.9" cy="97.8" r=".32" fill="#f0f"/>
<circle cx="168.9" cy="97.8" r=".32" fill="none" stroke="#f0f" stroke-width=".17"/>
<path d="M168.9 88.9h1.8M170.7 88.9h.1" fill="none" stroke="#800040" stroke-width=".17"/>
<circle cx="140.5" cy="42.6" r=".32" fill="#f0f"/>
<circle cx="140.5" cy="42.6" r=".32" fill="none" stroke="#f0f" stroke-width=".17"/>
<circle cx="49.8" cy="32" r=".32" fill="#f0f"/>
<circle cx="49.8" cy="32" r=".32" fill="none" stroke="#f0f" stroke-width=".17"/>
<circle cx="147.6" cy="33.8" r=".32" fill="#f0f"/>
<circle cx="147.6" cy="33.8" r=".32" fill="none" stroke="#f0f" stroke-width=".17"/>
<circle cx="85.9" cy="96" r=".33" fill="#f0f"/>
<circle cx="85.9" cy="96" r=".33" fill="none" stroke="#f0f" stroke-width=".17"/>
<circle cx="168.9" cy="103.1" r=".32" fill="#f0f"/>
<circle cx="168.9" cy="103.1" r=".32" fill="none" stroke="#f0f" stroke-width=".17"/>
<circle cx="160" cy="12.4" r=".32" fill="#f0f"/>
<circle cx="160" cy="12.4" r=".32" fill="none" stroke="#f0f" stroke-width=".17"/>
<circle cx="222.3" cy="94.2" r=".32" fill="#f0f"/>
<circle cx="222.3" cy="94.2" r=".32" fill="none" stroke="#f0f" stroke-width=".17"/>
<circle cx="225.8" cy="96" r=".32" fill="#f0f"/>
<circle cx="225.8" cy="96" r=".32" fill="none" stroke="#f0f" stroke-width=".17"/>
<circle cx="151.1" cy="161.8" r=".32" fill="#f0f"/>
<circle cx="151.1" cy="161.8" r=".32" fill="none" stroke="#f0f" stroke-width=".17"/>
<circle cx="129.8" cy="161.8" r=".32" fill="#f0f"/>
<circle cx="129.8" cy="161.8" r=".32" fill="none" stroke="#f0f" stroke-width=".17"/>
<circle cx="168.9" cy="97.8" r=".32" fill="#f0f"/>
<circle cx="168.9" cy="97.8" r=".32" fill="none" stroke="#f0f" stroke-width=".17"/>
<g font-size="5.7" fill="#400000">
<text x="48" y="81.7">Encrypt IC</text>
<text x="104.9" y="78.2">I2S/PWM*8/I2C/UART/POWER/GPADC</text>
<text x="106.7" y="142.2">DEBUG</text>
<text x="133.4" y="142.2">UART3</text>
<text x="201" y="138.6">I2S</text>
</g>
<text font-size="5.1" fill="#400000" x="48" y="10.1">G-SENSOR (DA380)</text>
<text font-size="3.2" x="231.2" y="191.1">Lindenis Tech. Ltd.</text>
<g font-size="2.8" fill="#008000">
<text x="56.9" y="16.5">注：停停停停卡原输用</text>
<text x="67.6" y="20">GSENSOR 需输默1.8V 的I2C</text>
<text x="58.7" y="60.9">G-SENSOR IC上配必不加</text>
<text x="58.7" y="63.8">才，加放配的放电放，</text>
<text x="101.4" y="60.9">1、卡原前上才输关关输输，采默输输必采采关关放采；</text>
<text x="101.4" y="63.8">2、PMU接接接电接接接的16ms信电为输必以加加电输卡原；</text>
<text x="58.7" y="66.6">右电放加才PIN1脚。</text>
<text x="101.4" y="66.6">3、卡原开以，上才配配关关输输，采默I2C轮轮放采；</text>
</g>
<g font-size="2.3">
<text x="241.8" y="195.9">Lindenis V833</text>
<text x="241.8" y="201.2">GSENSOR CONN</text>
</g>
<g font-size="1.6">
<text x="122.9" y="10">VCC-3V3</text>
<text x="156.7" y="8.2">VCC-GSEN</text>
<text x="123.6" y="15.3">VCC-PE</text>
<text x="140.5" y="17.4">R0402</text>
<text x="17.8" y="19.2">VCC-RTC</text>
<text x="18" y="29.5">VCC-IO</text>
<text x="18" y="24.2">VCC-PE</text>
<text x="46.4" y="27.8">VCC-GSEN</text>
<text x="69" y="28.1">1</text>
<text x="69" y="29.8">2</text>
<text x="76.1" y="25.4" transform="rotate(-90 76.1 25.4)">12</text>
<text x="84.8" y="29.8">9</text>
<text x="84.8" y="28.1">10</text>
<text x="89.1" y="24.2">VCC-GSEN</text>
<text x="140.5" y="24.6">R0402</text>
<text x="16.9" y="34.9">VCC-3V3</text>
<text x="57.7" y="34.3">GND</text>
<text x="69" y="31.6">3</text>
<text x="69" y="33.4">4</text>
<text x="69" y="35.2">5</text>
<text x="84.8" y="31.6">8</text>
<text x="84.8" y="33.4">7</text>
<text x="84.8" y="35.2">6</text>
<text x="110.6" y="32.6">GND</text>
<text x="140.1" y="30.8" transform="rotate(-90 140.1 30.8)">3</text>
<text x="145.3" y="33.4">1</text>
<text x="44.5" y="38.8">C0402</text>
<text x="77.9" y="40.3" transform="rotate(-90 77.9 40.3)">11</text>
<text x="141.1" y="40.6">R0402</text>
<text x="141.6" y="36.4" transform="rotate(-90 141.6 36.4)">2</text>
<text x="151.2" y="38.8">R0402</text>
<text x="48.6" y="44.1">GND</text>
<text x="139.3" y="49.4">GND</text>
<text x="84.3" y="86.2">VCC-3V3</text>
<text x="173.9" y="88.5">1</text>
<text x="186.2" y="88.5">2</text>
<text x="230" y="88.6">R04020R</text>
<text x="230" y="86.8">R04020R</text>
<text x="63.7" y="95.6">1</text>
<text x="79.5" y="95.6">6</text>
<text x="143.3" y="92.8">DC1SW</text>
<text x="143.5" y="94.6">DCDC5</text>
<text x="143.5" y="91.1">ACIN</text>
<text x="173.9" y="90.3">3</text>
<text x="173.9" y="92.1">5</text>
<text x="173.9" y="93.9">7</text>
<text x="173.9" y="95.6">9</text>
<text x="186.2" y="90.3">4</text>
<text x="186.2" y="92.1">6</text>
<text x="186.2" y="93.9">8</text>
<text x="186.2" y="95.6">10</text>
<text x="209.8" y="91.1">BLDO1</text>
<text x="209.8" y="92.8">VCC-PI</text>
<text x="228.2" y="93.9">R0402</text>
<text x="228.2" y="95.7">R0402</text>
<text x="63.7" y="97.4">2</text>
<text x="63.7" y="99.2">3</text>
<text x="79.5" y="99.2">4</text>
<text x="79.5" y="97.4">5</text>
<text x="143.5" y="96.4">DCDC2</text>
<text x="173.1" y="97.4">11</text>
<text x="173.1" y="99.2">13</text>
<text x="173.1" y="101">15</text>
<text x="186.2" y="97.4">12</text>
<text x="186.2" y="99.2">14</text>
<text x="186.2" y="101">16</text>
<text x="50.5" y="106.3">GND</text>
<text x="161.8" y="104.6">R0402</text>
<text x="161.8" y="106.3">R0402</text>
<text x="173.1" y="102.7">17</text>
<text x="173.1" y="104.5">19</text>
<text x="173.1" y="106.3">21</text>
<text x="186.2" y="102.7">18</text>
<text x="186.2" y="104.5">20</text>
<text x="186.2" y="106.3">22</text>
<text x="194.4" y="104.6">R0402</text>
<text x="194.4" y="106.3">R0402</text>
<text x="161.8" y="108.1">R0402</text>
<text x="161.8" y="109.9">R0402</text>
<text x="173.1" y="108.1">23</text>
<text x="173.1" y="109.9">25</text>
<text x="186.2" y="108.1">24</text>
<text x="186.2" y="109.9">26</text>
<text x="194.4" y="108.1">R0402</text>
<text x="194.4" y="109.9">R0402</text>
<text x="167.2" y="120.6">GND</text>
<text x="190.3" y="120.6">GND</text>
<text x="128.2" y="148.7">VCC-3V3</text>
<text x="160.1" y="149">R0402</text>
<text x="140.2" y="155.6" transform="rotate(-90 140.2 155.6)">1</text>
<text x="131.6" y="159.7">R0402</text>
<text x="136.1" y="161.5">2</text>
<text x="144.9" y="161.5">3</text>
<text x="233.5" y="157.9">R0402</text>
<text x="233.5" y="159.7">R0402</text>
<text x="233.5" y="161.5">R0402</text>
<text x="227.6" y="193.5">Design Name</text>
<text x="227.6" y="198.8">Size</text>
<text x="229.4" y="200.6">A3</text>
<text x="234.7" y="198.8">Page Name</text>
<text x="284.5" y="198.8">Rev</text>
<text x="227.6" y="204.1">Date:</text>
<text x="236.9" y="204.1">Thursday, April 29, 2021</text>
<text x="263.2" y="204.1">Sheet</text>
<text x="272.1" y="204.1">11</text>
<text x="277.4" y="204.1">of</text>
<text x="282.7" y="204.1">14</text>
</g>
<g font-size="1.6" fill="#f00">
<text x="2.4" y="14.6">5,6</text>
<text x="4.1" y="16.4">11,14</text>
<text x="6.4" y="14.6">IRQ-AXP2101</text>
<text x="10" y="16.4">PWRON-AXP2101</text>
<text x="124.8" y="26.3">IRQ-AXP2101</text>
<text x="89.3" y="35.2">Gsensor-SCK</text>
<text x="89.3" y="33.4">Gsensor-SDA</text>
<text x="160.4" y="33.4">GS-INT1</text>
<text x="57.3" y="37">GS-INT1</text>
<text x="181.1" y="43.4">7 TWI0_SDA</text>
<text x="181.1" y="46.9">7 TWI0_SCK</text>
<text x="194.2" y="42.3">Gsensor-SDA</text>
<text x="194.2" y="45.9">Gsensor-SCK</text>
<text x="10.4" y="50.5">13</text>
<text x="10.4" y="52.3">13</text>
<text x="13.9" y="50.5">TWI1-SCK</text>
<text x="13.9" y="52.3">TWI1-SDA</text>
<text x="12.1" y="87.8">7 TWI0_SDA</text>
<text x="12.1" y="89.6">7 TWI0_SCK</text>
<text x="28.8" y="86.6">EIC_SDA</text>
<text x="28.8" y="88.3">EIC_SCK</text>
<text x="194.2" y="88.6">GPADC1</text>
<text x="259.3" y="87.8">TWI0_SDA 7</text>
<text x="259.3" y="89.6">TWI0_SCK 7</text>
<text x="213.7" y="93.9">TWI-SDA</text>
<text x="213.7" y="95.7">TWI-SCK</text>
<text x="245.7" y="95.7">TWI1-SCK</text>
<text x="245.7" y="93.9">TWI1-SDA</text>
<text x="55.2" y="99">EIC_SCK</text>
<text x="83.9" y="99">EIC_SDA</text>
<text x="155.1" y="99.2">I2S2-DIN</text>
<text x="155.1" y="101">I2S2-DOUT</text>
<text x="196" y="101">I2S2-BCLK</text>
<text x="196" y="97.5">I2S2-LRCK</text>
<text x="196" y="99.2">I2S2-MCLK</text>
<text x="12.1" y="103.8">4</text>
<text x="12.1" y="105.6">4</text>
<text x="12.1" y="107.4">4</text>
<text x="14.8" y="103.8">PWM0</text>
<text x="14.8" y="105.6">PWM1</text>
<text x="14.8" y="107.4">PWM2</text>
<text x="139.1" y="104.6">PWM0</text>
<text x="139.1" y="106.3">PWM1</text>
<text x="217.3" y="106.3">PWM6</text>
<text x="217.3" y="104.6">PWM7</text>
<text x="12.1" y="109.2">4</text>
<text x="12.1" y="111">4</text>
<text x="12.1" y="112.7">4</text>
<text x="14.8" y="109.2">PWM3</text>
<text x="14.8" y="111">PWM4</text>
<text x="14.8" y="112.7">PWM5</text>
<text x="139.1" y="108.1">PWM2</text>
<text x="139.1" y="109.9">PWM3</text>
<text x="217.3" y="109.9">PWM4</text>
<text x="217.3" y="108.1">PWM5</text>
<text x="12.1" y="114.5">4</text>
<text x="12.1" y="116.3">4</text>
<text x="14.8" y="114.5">PWM6</text>
<text x="14.8" y="116.3">PWM7</text>
<text x="5.2" y="133.7">7,11</text>
<text x="5.2" y="135.5">7,11</text>
<text x="10.2" y="133.7">UART3-TX</text>
<text x="10.2" y="135.5">UART3-RX</text>
<text x="23.5" y="134.8">UART3-RX</text>
<text x="23.5" y="133">UART3-TX</text>
<text x="140.8" y="149">UART3-TX R5232 1K</text>
<text x="6.3" y="155.4">7,10</text>
<text x="6.3" y="153.6">7,10</text>
<text x="11.3" y="155.4">I2S0-LRCK</text>
<text x="11.3" y="153.6">I2S0-MCLK</text>
<text x="219.1" y="154.3">I2S0-MCLK</text>
<text x="240.4" y="154.3">UART3-TX</text>
<text x="6.3" y="157.2">7,10</text>
<text x="6.3" y="160.7">7,14</text>
<text x="8.6" y="159">7</text>
<text x="11.3" y="157.2">I2S0-BCLK</text>
<text x="11.3" y="160.7">I2S0-DOUT</text>
<text x="11.3" y="159">I2S0-DIN</text>
<text x="117.7" y="161.5">UART3-RX</text>
<text x="172.8" y="159.7">I2S2-MCLK</text>
<text x="172.8" y="161.5">I2S2-BCLK</text>
<text x="219.1" y="161.5">I2S0-DIN</text>
<text x="219.1" y="159.7">I2S0-DOUT</text>
<text x="219.1" y="157.9">I2S0-LRCK</text>
<text x="219.1" y="156.1">I2S0-BCLK</text>
<text x="240.4" y="156.1">UART3-RX</text>
<text x="254.6" y="161.5">I2S2-DIN</text>
<text x="254.6" y="159.7">I2S2-DOUT</text>
<text x="254.6" y="157.9">I2S2-LRCK</text>
<text x="8.6" y="166.1">6</text>
<text x="11.3" y="166.1">GPADC1</text>
<text x="27" y="165">GPADC1</text>
</g>
<g font-size="1.6" fill="#000080">
<text x="140.5" y="13.9">R5223</text>
<text x="140.5" y="15.7">0R</text>
<text x="140.5" y="21">R5224</text>
<text x="140.5" y="22.8">NC/0R</text>
<text x="72.4" y="25.6">U4</text>
<text x="44.2" y="35.2">C98</text>
<text x="130.7" y="35.2">MMBT3904</text>
<text x="135.7" y="33.4">Q3</text>
<text x="151.2" y="35.2">R114</text>
<text x="44.5" y="37">100nF</text>
<text x="71.2" y="38.8">DA380</text>
<text x="141.9" y="37">R115</text>
<text x="142.1" y="38.8">20K</text>
<text x="151.2" y="37">20K</text>
<text x="176.1" y="85">J83</text>
<text x="240.6" y="88.6">R5229</text>
<text x="240.6" y="86.8">R5230</text>
<text x="65.8" y="93.9">U6</text>
<text x="234.7" y="93.9">NC/0RR5228</text>
<text x="234.7" y="95.7">NC/0RR5227</text>
<text x="151.2" y="104.6">R5214 1K</text>
<text x="151.2" y="106.3">R5215 1K</text>
<text x="202.6" y="104.6">1K R5221</text>
<text x="202.6" y="106.3">1K R5220</text>
<text x="151.2" y="108.1">R5216 1K</text>
<text x="151.2" y="109.9">R5217 1K</text>
<text x="202.6" y="108.1">1K R5219</text>
<text x="202.6" y="109.9">1K R5218</text>
<text x="176.1" y="115.2">PH2_0-2x13_SMD</text>
<text x="142.3" y="154.3">Q4</text>
<text x="131.6" y="156.1">R5231</text>
<text x="131.6" y="157.9">10K</text>
<text x="142.3" y="156.1">2N7002</text>
<text x="240.2" y="157.9">NC-0R</text>
<text x="240.2" y="159.7">NC-0R</text>
<text x="240.2" y="161.5">NC-0R</text>
<text x="246.8" y="157.9">R527</text>
<text x="246.8" y="159.7">R528</text>
<text x="246.8" y="161.5">R529</text>
<text x="133.4" y="170.3">R5233 NC/0R R0402</text>
</g>
<g font-size="1.6" fill="#004080">
<text x="72" y="29.2">NC-1</text>
<text x="79" y="29.2">NC-3</text>
<text x="72" y="30.9">NC-2</text>
<text x="72" y="32.7">VDD</text>
<text x="72" y="34.5">GND-1</text>
<text x="77.3" y="31.4" transform="rotate(-90 77.3 31.4)">NC-5</text>
<text x="77.6" y="30.9">VDDIO</text>
<text x="77.7" y="32.7">GND-2</text>
<text x="79.5" y="34.5">SDA</text>
<text x="72" y="36.3">INT</text>
<text x="79" y="36.4" transform="rotate(-90 79 36.4)">NC-4</text>
<text x="79.6" y="36.3">SCL</text>
<text x="66.7" y="96.7">NC</text>
<text x="66.7" y="98.5">GND</text>
<text x="66.7" y="100.3">SCK</text>
<text x="74" y="96.7">VCC</text>
<text x="74.1" y="100.3">SDA</text>
<text x="74.2" y="98.5">VPP</text>
<text x="139.5" y="158.6" transform="rotate(-90 139.5 158.6)">G</text>
<text x="137.8" y="162.5">S</text>
<text x="142" y="162.5">D</text>
</g>
<g font-size="1.6" fill="#008000">
<text x="71.2" y="40.6">SOP10-PT05-MMA7660FC-H1A</text>
<text x="136.9" y="91.9">3.3V</text>
<text x="136.9" y="90.1">5V</text>
<text x="217" y="90.1">BLDO1 1.8V</text>
<text x="217" y="91.9">ALDO2 1.8V/2.8V</text>
</g>
<g font-size="1.3">
<text x="30.8" y="1.3">5</text>
<text x="88.9" y="1.3">4</text>
<text x="146.9" y="1.3">3</text>
<text x="205" y="1.3">2</text>
<text x="263.1" y="1.3">1</text>
<text x=".5" y="28.4">D</text>
<text x="292.6" y="28.4">D</text>
<text x=".5" y="79.5">C</text>
<text x="292.6" y="79.5">C</text>
<text x=".5" y="130.6">B</text>
<text x="292.6" y="130.6">B</text>
<text x=".5" y="181.7">A</text>
<text x="292.6" y="181.7">A</text>
<text x="30.8" y="207.4">5</text>
<text x="88.9" y="207.4">4</text>
<text x="146.9" y="207.4">3</text>
<text x="205" y="207.4">2</text>
<text x="263.1" y="207.4">1</text>
</g>
</svg>
